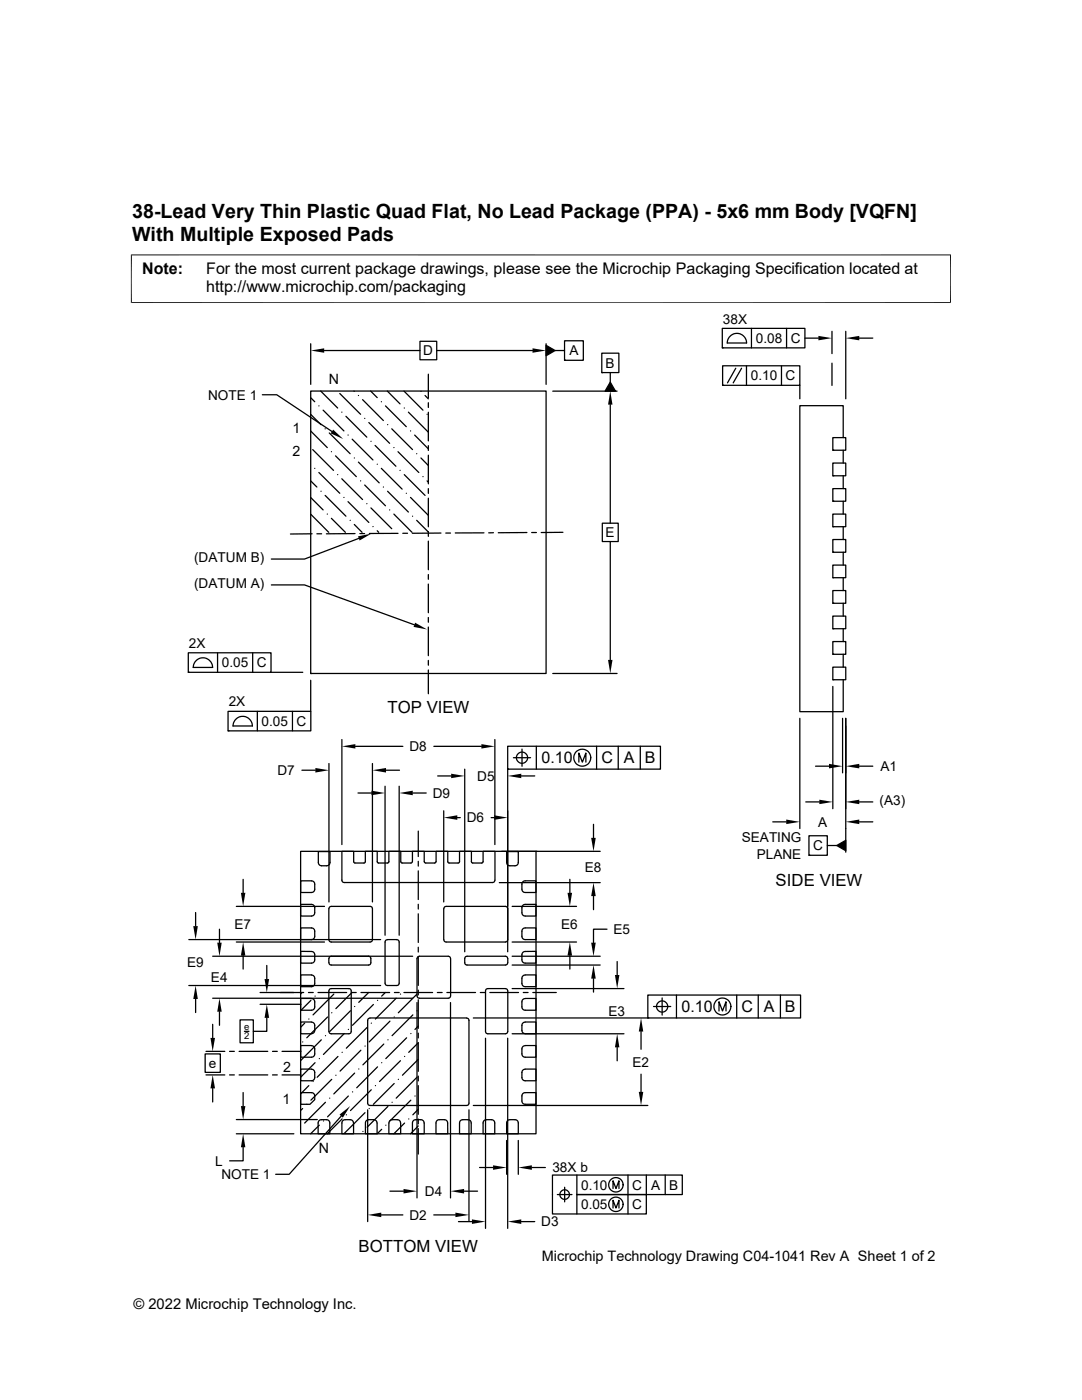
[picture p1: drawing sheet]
<svg xmlns="http://www.w3.org/2000/svg" width="216mm" height="279mm" viewBox="0 0 216 279" stroke-linecap="round" stroke-linejoin="round" font-family="sans-serif">
<g fill="none" stroke="#000" stroke-width=".25">
<path d="M52.3 78.8h2.9l11 7.3M62 79.4l.8 .8M62 68.6v8.1M62 78h47v56.4h-47zM64 78l3.4 3.4M64.7 70h19.1M67.8 78.5l4.1 4.2M70.6 78l.1 .1M71.5 78.9h.1M72.3 79.8l4.2 4.1M74 78l1.3 1.4M77.3 78l2.5 2.6"/>
<path d="M80.6 78l3.8 3.9M83.8 68.1h3.3v3.7h-3.3zM84 78.1h.1M84.8 78.9l.7 .7M85.5 74.7v4.7M87.1 70h19.2M109 68.9l1.8 1.1-1.8 1zM109 68.6v8.1M110.3 78.1h12.8M110.8 70h1.8M112.6 68h3.8v3.9h-3.8zM112.6 71.9h.1"/>
<path d="M120.1 70.5h3.4v3.9h-3.4zM120.1 74.4h.1M121.8 76.3l1 1.8h-2.1zM121.8 74.4v1.9M144.1 65.5h16.5v3.9h-16.5zM144.1 69.4h.1M144.2 73h15.4v3.9h-15.4zM144.2 76.9h.1M145.7 67.1a1.91 1.91 0 0 1 2.1-.4 1.91 1.91 0 0 1 1.2 1.8h-3.9l.1-.6zM146.8 73.5l-1.6 2.9M148 73.5l-1.7 2.9M148.9 73v3.9"/>
<path d="M149.9 65.5v3.9M155.9 73v3.9M157 65.5v3.9M159.6 76.9v2.7M160.6 67.5h2.7M166 66.1v4.5M166 72.5v4.4M168.8 66.1v13.5M171.4 67.5h2.8M62 82.7l2.1 2.1M62 86l3.3 3.3M62 99.3l2.5 2.5"/>
<path d="M62 96l1.2 1.2M62.4 89.7l4.1 4.2M62.8 93.5h.1M63.6 81h.1M63.6 94.3l4.2 4.1M64.1 98h.1M64.5 81.9l4.1 4.1M64.9 85.6h.1M64.9 98.9l4.1 4.1M65.7 86.4l4.2 4.2M66.1 90.1h.1M67 91l4.1 4.1"/>
<path d="M67.4 94.7h.1M68.2 95.5l4.1 4.2M68.2 82.3h.1M68.6 99.3h.1M69 83.1l4.2 4.1M69.4 86.8h.1M70.3 87.7l4.1 4.1M70.7 91.4h.1M71.5 92.2l4.2 4.2M71.9 96h.1M72.8 96.8l4.1 4.1M72.8 83.5h.1"/>
<path d="M73.6 84.3l4.1 4.2M74 88.1h.1M74.8 88.9l4.2 4.1M75.3 92.6h.1M76.1 93.5l4.1 4.1M76.1 80.2h.1M76.5 97.2h.1M76.9 81l4.2 4.2M77.3 98l4.2 4.2M77.3 84.8h.1M78.2 85.6l4.1 4.1M78.6 89.3h.1"/>
<path d="M79.4 90.1l4.2 4.2M79.8 93.9h.1M80.7 94.7l4.1 4.2M80.7 81.4h.1M81.1 98.4h.1M81.5 82.3l4 4M81.9 99.3l3.6 3.5M81.9 86h.1M82.7 86.8l2.8 2.8M83.1 90.6h.1M84 91.4l1.5 1.5M84.4 95.1h.1"/>
<path d="M85.2 96l.3 .2M85.2 82.7h.1M85.5 80.4v.9M85.5 82.3v5.7M85.5 88.9v1M85.5 90.8v5.8M85.5 97.5v1M85.5 99.4v5.7M121.8 80.8v23.6M166.2 97.5h2.6v2.5h-2.6zM166.2 92.4h2.6v2.6h-2.6zM166.2 95h.1"/>
<path d="M166.2 87.3h2.6v2.6h-2.6zM166.2 89.9h.1M168.3 87.3v-6.3h-8.7v61h8.7v-6.3M168.3 89.9v2.5M168.3 95v2.5M54.1 116.7h6.7l21.9 8M62 102.6l3.6 3.6M62.3 106.5l-4.3 .1M63.2 106.5h1M65.3 102.6h.1M66.1 103.4l2.8 2.8M69.4 100.1l4.2 4.2"/>
<path d="M69.9 103.8h.1M70.7 104.7l1.5 1.5M70.8 106.5h-5.7M71.6 107.4l-10.8 4.2h-6.7M71.8 106.5h.9M73.2 100.5h.1M74 101.4l4.2 4.1M74.4 105.1h.1M75.3 105.9l.3 .3M77.7 101.8h.1M78.6 102.6l3.6 3.6M79.4 106.4l-5.7 .1"/>
<path d="M80.4 106.4h.9M82.3 103h.1M83.1 103.8l2.4 2.4M85.5 106.1v.9M85.5 108v5.7M85.5 114.7v.9M85.5 116.6v5.7M88 106.4h-5.7M88.9 106.4h1M96.6 106.3l-5.8 .1M98.5 106.3h-1M105.1 106.3h-5.7"/>
<path d="M106.1 106.3h.9M112.3 106.2l-4.3 .1M120.2 104.4h3.2v3.7h-3.2zM121.8 108.1v23.6M166.2 117.9h2.6v2.5h-2.6zM166.2 112.8h2.6v2.5h-2.6zM166.2 115.3h.1M166.2 107.7h2.6v2.5h-2.6zM166.2 110.2h.1M166.2 102.6h2.6v2.5h-2.6zM166.2 105.1h.1M166.2 100h.1"/>
<path d="M168.3 100v2.6M168.3 105.1v2.6M168.3 110.2v2.6M168.3 115.3v2.6M37.6 130.3h16.5v3.9h-16.5zM37.6 134.2h.1M42.4 133.2a1.93 1.93 0 0 0-1.9-1.9 1.93 1.93 0 0 0-1.9 1.9h3.8M43.4 130.3v3.9M50.4 130.3v3.9M54.1 134.2h6.3M62 135.8v6.2M62 134.4h.1"/>
<path d="M85.5 123.2v1M85.5 125.1v5.8M85.5 131.8v1M85.5 133.7v4.8M110.3 134.4h12.8M166.2 137v24.4M166.2 120.4h.1M166.2 123h2.6v2.5h-2.6zM166.2 125.5h.1M166.2 128h2.6v2.6h-2.6zM166.2 130.6h.1M166.2 133.1h2.6v2.6h-2.6z"/>
<path d="M166.2 135.7h.1M168.3 120.4v2.6M168.3 125.5v2.5M168.3 130.6v2.5M45.5 142h16.5v3.9h-16.5zM45.5 145.9h.1M50.4 144.9a1.93 1.93 0 0 0-2-1.9 1.93 1.93 0 0 0-1.9 1.9h3.9M51.4 142v3.9M58.4 142v3.9M60.2 153.7h2.7M65.6 152.4v27.6M68.2 147.6v21"/>
<path d="M70.9 148.9h9.5M71.4 158.3h2.7M74.3 152.4v27.6M76.8 156.9v29.7M77 153.7h2.7M79.7 156.9v29.7M82.4 158.3h2.6M86.6 148.9h9.5M87.3 154.9h2.7M92.7 153.5v36.4M98.7 147.6v21M101.3 153.5v36.4"/>
<path d="M101.3 148.9h30.5v4.6h-30.5zM101.3 153.5h.1M102.4 151.2h3.5M104 154.9h2.7M104.2 149.5v3.4M107 148.9v4.6M115.5 152.1v-1.8l.7 1.8 .7-1.8v1.8M119 148.9v4.6M123.4 148.9v4.6M127.8 148.9v4.6M159.6 143.4v22M162.7 152.9h2.7"/>
<path d="M168.1 143.4v10.8M168.8 143.4v26.7M171.4 152.9h2.8M48.5 175.5v2.7M60 175.8l2.5 .1 .3 .5-.1 1.4-.6 .3h-2.1zM60 169.9h47v56.4h-47zM63.5 169.9h2.3v2.2l-.2 .6-1.4 .1-.6-.3zM82.3 172l-.2 .2h-1.9l-.2-.2v-2.1h-2.4l-.1 2.2-2 .1-.2-.2v-2.1h-2.4l-.1 2.2-2 .1-.2-.2v-2.1h-2.4v5.9l.1 .2 .4 .1h29.6l.3-.1 .1-.3M82.3 172v-2.1h2.3v2.1l.3 .2 2-.1 .1-2.2h2.3v2.1l.3 .2 2-.1 .1-2.2h2.4v2.1l.2 .2 2-.1 .1-2.2h2.4v5.8M83.5 165.9v5M83.5 171.9v.9M83.5 173.8v5.7"/>
<path d="M88.5 161.8v18.2M91.2 163.2h.6M98 163.2h.6M99.6 176.1h20.2M100.1 169.9h19.7M101.1 169.9h2.3v2.2l-.3 .6-1.4 .1-.5-.3zM104.3 176l.5-.2h2.2v2.3h-2.2l-.5-.2-.2-.4v-1.1zM107 169.9h.1M113.7 175.5v2.7M118.4 164.5v2.7M118.4 178.8v2.7M154.2 164h2.7"/>
<path d="M160.8 160h2.7M161.4 166.8h3.7v3.9h-3.7zM161.4 170.7h.1M165.1 168.7h1.9M167 168.7l1.8-1v2.1zM171.4 160h2.8M171.4 164h2.8M37.7 196.7h38.2M37.7 187.5h38.2M39 182.1v2.7M39 199.4v2.7M42.4 199.2h39.9"/>
<path d="M42.4 190.8h39.9M43.8 185.4v2.7M47.2 188h17.5M47.2 180.9h17.5M48.5 190.7v2.7M51.9 198.1h8.7M53.2 192.7v2.7M60 180.5l2.5 .1 .3 .5-.1 1.4-.6 .3h-2.1zM60 185.2l2.5 .1 .3 .5-.1 1.4-.6 .3h-2.1zM60 189.9l2.5 .1 .3 .5-.1 1.4-.6 .3h-2.1zM60.3 198.1l-.3 .3M61.6 198.1h.9"/>
<path d="M62 199.6l-2 2.1M62.1 194.6h-2.1v2.3h2.1l.5-.2 .2-.4v-1.3l-.3-.3-.4-.1M62.1 199.3h-2.1v2.3h2.1l.5-.2 .2-.4v-1.3l-.3-.3-.4-.1M62.9 198.8h.1M63.5 198.1h5.7M65.6 181.4v6.1M65.6 191.3v.8M65.6 197.8v8M65.6 197.8l.2-.4 .3-.1h3.5l.4 .2 .1 8.3-.1 .4-.4 .1h-3.5l-.3-.1-.2-.4M65.6 181.4l.2-.4 .3-.1h7.8l.3 .1 .1 .4v6.1l-.1 .4-.3 .1h-7.8l-.3-.1-.2-.4M66.1 190.8l-.3 .2-.2 .3M66.6 198.4l-4.1 4.1"/>
<path d="M70.1 198.1h1M70.2 198.1l-3.2 3.2M72 198.1h5.7M73.5 190.8l.4 .2 .1 .3v1l-.1 .2-.4 .1h-7.4l-.3-.1-.2-.4M73.6 198.1l-2 1.9M75.3 199.6h.1M76.9 198.1l-.7 .7M77 187.7l.3-.2h1.9l.3 .2 .1 .2 .1 8.3-.2 .4-.2 .1h-2l-.3-.1-.1-.3-.1-8.3zM78.7 198.1h1M79.1 199.2l-4.2 4.2M79.9 198.4h.1M80.6 198.1h5.7"/>
<path d="M83.2 198.4l-3.7 3.7M83.4 191l.3-.2h5.7l.4 .2 .1 .3v7.5l-.1 .3-.4 .1h-5.7l-.3-.1-.2-.3v-7.5zM83.5 180.5v.9M83.5 182.4v5.7M83.5 189v1M83.5 190.9v5.8M83.5 197.6v1M83.5 199.5v5.7M87.3 198.1h.9M89.2 198.1h5.7M92.9 191l.3-.2h7.6l.4 .2 .1 .2v.9l-.1 .4-.4 .1h-7.6l-.3-.1-.1-.2zM95.8 198.1h1"/>
<path d="M97 197.4l.3-.1h3.5l.4 .2 .1 8.3-.2 .4-3.8 .1-.4-.2v-8.3zM97.7 198.1h5.8M101.3 181.4l-.1-.4-.4-.1h-11.8l-.3 .1-.2 .4 .1 6.1 .2 .4 12 .1 .4-.1 .1-.4M102.2 197.3h22.3M102.2 190.8h17.6M102.2 192.6h17.6M102.2 188h12.8M102.2 180.9h12.8M104.3 180.7l.5-.2h2.2v2.3h-2.2l-.5-.2-.2-.4v-1.1zM104.3 185.4l.5-.2h2.2v2.3h-2.2l-.5-.2-.2-.4v-1.1zM104.3 190.1l.5-.2h2.2v2.3h-2.2l-.5-.2-.2-.4v-1.1zM104.4 198.1h1"/>
<path d="M104.8 194.6h2.2v2.3h-2.2l-.5-.2-.2-.4 .1-1.3 .2-.3 .4-.1M104.8 199.3h2.2v2.3h-2.2l-.5-.2-.2-.4 .1-1.3 .2-.3 .4-.1M106.3 198.1h4.7M113.7 190.7v2.7M118.4 195.3v2.7M121.1 185.4h-2.7v2.7M123.1 191.9v2.7M129.3 198.6h30.4v4.6h-30.4zM132.1 199.2v3.4M135 198.6v4.6M147 198.6v4.6M151.3 198.6v4.6"/>
<path d="M155.7 198.6v4.6M40.9 210.3h3.1v3.7h-3.1zM41.1 209.8h3.8M41.1 214.5h3.8M42.4 204.4v2.7M42.4 217.2v2.7M43.8 201.9v2.7M45.8 209.8h1M45.8 214.5h1M47.7 209.8h5.7M47.7 214.5h5.7M47.9 203.5h2.6v4.6h-2.6z"/>
<path d="M48.5 218v2.7M48.8 205.8h.9M51.9 200.4h8.1M53.2 203.1v2.7h-2.7M54.4 209.8h.9M54.4 214.5h.9M56.3 209.8h3.7M56.3 214.5h3.7M60 208.7l2.5 .1 .3 .5-.1 1.4-.6 .3h-2.1zM60 218.1h2.4l.4 .4v1l-1 .9h-1.8zM60.4 207.9h.1M60.8 204.2l-.8 .8"/>
<path d="M61.6 216.7l-1.6 1.6M61.6 203.4h.1M62.1 213.4h-2.1v2.3l2.4-.1 .4-.3v-1.3M62.1 213.4l.5 .2 .2 .4M62.5 215.8h.1M62.8 205.6l-.2 .5-.5 .2M62.8 205.7v-1.3l-.3-.3-2.5-.1v2.3h2.1M62.9 212.1l-2.9 2.9M63.7 211.3h.1M64.1 207.5l-4.1 4.2M64.9 220l-4.1 4.1M64.9 206.7h.1"/>
<path d="M65.4 203l-4.2 4.1M65.8 219.2h.1M66.2 215.4l-4.2 4.2M66.2 202.1h.1M67 214.6h.1M67.4 210.8l-4.1 4.2M68.3 210h.1M68.7 206.3l-4.2 4.1M69.5 205.4h.1M69.5 218.7l-4.1 4.2M69.9 201.7l-4.1 4.2M70.3 217.9h.1"/>
<path d="M70.8 214.2l-4.2 4.1M70.8 200.9h.1M71.6 213.3h.1M72 209.6l-4.1 4.2M72.8 208.8h.1M73.3 205l-4.2 4.2M73.5 203.3l.3-.1h19.3l.4 .1 .1 .3v16.6l-.1 .3-.4 .1h-19.3l-.3-.1-.1-.3v-16.6zM74.1 204.2h.1M74.1 217.5l-4.2 4.1M74.5 200.5l-4.2 4.1M74.9 216.7h.1M75.3 212.9l-4.1 4.2"/>
<path d="M76.2 212.1h.1M76.6 208.4l-4.2 4.1M77.4 207.5h.1M77.8 203.8l-4.1 4.1M78.2 220h.1M78.7 203h.1M78.7 216.2l-4.2 4.2M79.5 215.4h.1M79.9 211.7l-4.2 4.1M80.7 210.8h.1M81.1 207.1l-4.1 4.2M82 219.6l-4.2 4.1"/>
<path d="M82 206.3h.1M82.4 202.5l-4.2 4.2M82.8 218.7h.1M83.2 200.1v39M83.2 201.7h.1M83.2 215l-4.1 4.2M83.5 206.2v.9M83.5 208.1v5.7M83.5 214.8v.9M83.5 216.7v5.7M83.5 204.8l-.7 .6M83.5 208.1l-1.9 1.9"/>
<path d="M83.5 211.4l-3.2 3.2M89.9 200.1v39M94.4 203.2h34.9M96.9 207.2v38M101.3 207.2v38M102.2 206.3h22.3M104.1 205.6l.2 .5 .5 .2M104.1 205.7l.1-1.3 .2-.3 2.6-.1v2.3h-2.2M104.3 208.9l.5-.2h2.2v2.3h-2.2l-.5-.2-.2-.5v-1zM104.3 218.2l.5-.1h2.2v2.3h-2.2l-.5-.2-.2-.5v-1zM104.8 213.4h2.2v2.3l-2.5-.1-.3-.3-.1-1.3M104.8 213.4l-.5 .2-.2 .4"/>
<path d="M123.1 209v2.7M127.9 205.9v3.5M127.9 214.4v3.5M129.3 203.2h.1M130.4 200.9h3.4M143.5 201.8v-1.9l.7 1.9 .7-1.9v1.9M47.2 223.4h16.1M47.2 226.3h11.4M48.5 229v2.7h-2.7M60.4 221.2l-.4 .4M61.2 220.4h.1M63.7 223.6l.4-.1h1.1l.4 .1 .2 .5v2.2h-2.3v-2.2z"/>
<path d="M63.7 224.6l-1.7 1.7M64.5 223.7h.1M68.1 222.8l-10.4 11.6h-2.7M68.3 223.3l-3 3M68.4 223.6l.5-.1h1l.4 .1 .2 .5v2.2h-2.3v-2.2zM69.1 222.5h.1M72.4 225.8h.1M72.8 222.1l-4.1 4.1M73.1 223.6l.5-.1h1l.4 .1 .2 .5v2.2h-2.3v-2.2zM73.4 221.5v22.3M73.7 221.2h.1M76.2 225.4l-.9 .9"/>
<path d="M77 224.6h.1M77.4 220.8l-4.1 4.2M77.8 237.7h2.7M79.9 224.1l-.1-.3-.3-.3h-1.2l-.5 .1-.2 .5v2.2h2.3v-2.2M80.7 224.1l-2.1 2.2M81.6 223.3h.1M83.5 223.3v1M83.5 225.2v5.1M83.5 224.7l-1.6 1.6M83.5 221.4l-1.1 1.1M84.6 224.1l-.1-.3-.3-.3h-1.2l-.5 .1-.2 .5v2.2h2.3v-2.2M87.2 223.6l.5-.1h1l.4 .1 .2 .5v2.2h-2.3v-2.2z"/>
<path d="M91.9 223.6l.5-.1h1l.4 .1 .2 .5v2.2h-2.3v-2.2zM92.6 237.7h2.7M93.6 221.5v22.3M94.4 220.6h34.9M95.7 233h2.7M96.6 223.6l.4-.1h1.1l.4 .1 .2 .5v2.2h-2.3v-2.2zM101.1 227.6v6.8M101.3 223.6l.4-.1h1.1l.4 .1 .2 .5v2.2h-2.3v-2.2zM103.4 227.6v6.8M106.1 233h2.7M111.2 238.4h2.9M112.7 236.9v3"/>
<path d="M115.1 234.5v3.9h13.9v3.9h-18.8v-7.8h25.9v3.9h-21v3.9M122.3 237.2v-1.6l.6 1.6 .6-1.6v1.6M125.3 234.5v7.8M129 234.5v3.9M132.7 234.5v3.9M76.1 242.5h4.3M86.6 242.5h4.3M91.5 243.8h2.7M104 243.8h2.7M122.3 241.1v-1.6l.6 1.6 .6-1.6v1.6"/>
<circle cx="104.2" cy="151.2" r="1.12"/>
<circle cx="116.2" cy="151.2" r="1.69"/>
<circle cx="132.1" cy="200.9" r="1.12"/>
<circle cx="144.1" cy="200.9" r="1.69"/>
<circle cx="112.7" cy="238.4" r=".96"/>
<circle cx="122.9" cy="236.5" r="1.44"/>
<circle cx="122.9" cy="240.3" r="1.44"/>
</g>
<g fill="#000">
<path d="M62 70l2.7-.5v.9zM106.3 69.5l2.7 .5-2.7 .4zM109 68.9l1.8 1.1-1.8 1zM121.8 76.3l1 1.8h-2.1zM163.3 67l2.7 .5-2.7 .4zM168.8 67.5l2.6-.5v.9zM66.5 85.7l2 1.9-2.5-1.1zM121.8 78.1l.4 2.7h-.9zM71.4 107l2.7-.5-2.3 1.4zM82.8 124.3l2.4 1.3-2.7-.5zM121.3 131.7h.9l-.4 2.7zM62.9 153.3l2.7 .4-2.7 .5z"/>
<path d="M68.2 148.9l2.7-.4v.9zM74.1 157.8l2.7 .5-2.7 .4zM74.3 153.7l2.7-.4v.9zM79.7 158.3l2.7-.5v.9zM90 154.4l2.7 .5-2.7 .4zM96.1 148.5l2.6 .4-2.6 .5zM101.3 154.9l2.7-.5v.9zM163.5 159.6l2.7 .4-2.7 .5zM165.4 152.4l2.7 .5-2.7 .5zM168.8 152.9l2.6-.5v1zM168.8 160l2.6-.4v.9zM48.1 178.2h.9l-.5 2.7z"/>
<path d="M88.5 163.2l2.7-.5v.9zM98.6 162.7l2.7 .5-2.7 .4zM113.2 178.2h1l-.5 2.7zM118.4 176.1l.5 2.7h-.9zM118 167.2h.9l-.5 2.7zM156.9 163.6l2.7 .4-2.7 .5zM167 168.7l1.8-1v2.1zM168.8 164l2.6-.4v.9zM38.6 184.8h.9l-.5 2.7zM39 196.7l.5 2.7h-.9zM43.3 188.1h.9l-.4 2.7zM48.5 188l.5 2.7h-.9z"/>
<path d="M52.8 195.4h.9l-.5 2.7zM113.7 188l.5 2.7h-1zM118.4 192.6l.5 2.7h-.9zM118 188.1h.9l-.5 2.7zM122.7 194.6h.9l-.5 2.7zM42 207.1h.9l-.5 2.7zM42.4 214.5l.5 2.7h-.9zM43.8 199.2l.4 2.7h-.9zM53.2 200.4l.5 2.7h-.9zM123.1 206.3l.5 2.7h-.9zM127.9 203.2l.5 2.7h-.9zM127.5 217.9h.9l-.5 2.7z"/>
<path d="M48.1 220.7h.9l-.5 2.7zM48.5 226.3l.5 2.7h-.9zM67.8 222.4l2.1-1.7-1.5 2.4zM80.5 237.3l2.7 .4-2.7 .5zM89.9 237.7l2.7-.4v.9zM98.4 232.6l2.7 .4-2.7 .5zM103.4 233l2.7-.4v.9zM73.4 242.5l2.7-.5v.9zM90.9 242l2.7 .5-2.7 .4zM94.2 243.4l2.7 .4-2.7 .5zM101.3 243.8l2.7-.4v.9z"/>
</g>
<path d="M26.1 50.9h163.7M26.2 50.8v9.7M189.7 50.8v9.7M26.1 60.4h163.7" fill="none" stroke="#000" stroke-width=".2"/>
<g font-size="3.9">
<text x="26.4" y="43.5">38-Lead Very Thin Plastic Quad Flat, No Lead Package (PPA) - 5x6 mm Body [VQFN]</text>
<text x="26.4" y="48">With Multiple Exposed Pads</text>
</g>
<g font-size="3.3">
<text x="77.3" y="142.3">TOP VIEW</text>
<text x="154.8" y="176.8">SIDE VIEW</text>
<text x="71.6" y="249.8">BOTTOM VIEW</text>
</g>
<g font-size="3.2">
<text x="28.4" y="54.6">Note:</text>
<text x="41.1" y="58.3">http://www.microchip.com/packaging</text>
<text x="41.1" y="54.6">For the most current package drawings, please see the Microchip Packaging Specification located at</text>
<text x="108" y="152.4">0.10</text>
<text x="120" y="152.4">C</text>
<text x="124.5" y="152.4">A</text>
<text x="128.7" y="152.4">B</text>
<text x="136" y="202">0.10</text>
<text x="148" y="202">C</text>
<text x="152.4" y="202">A</text>
<text x="156.6" y="202">B</text>
</g>
<g font-size="2.9">
<text x="108.1" y="251.7">Microchip Technology Drawing C04-1041 Rev A Sheet 1 of 2</text>
<text x="26.6" y="261.3">© 2022 Microchip Technology Inc.</text>
</g>
<g font-size="2.8">
<text x="65.6" y="76.5">N</text>
<text x="58.4" y="86.4">1</text>
<text x="58.4" y="91.1">2</text>
<text x="56.5" y="214">2</text>
<text x="56.4" y="220.2">1</text>
<text x="63.6" y="230">N</text>
</g>
<g font-size="2.7">
<text x="144.3" y="64.6">38X</text>
<text x="84.5" y="70.9">D</text>
<text x="113.6" y="70.9">A</text>
<text x="150.8" y="68.4">0.08</text>
<text x="157.8" y="68.5">C</text>
<text x="120.8" y="73.4">B</text>
<text x="149.8" y="75.9">0.10</text>
<text x="156.8" y="75.9">C</text>
<text x="41.5" y="79.7">NOTE 1</text>
<text x="120.8" y="107.2">E</text>
<text x="38.7" y="112.2">(DATUM B)</text>
<text x="38.7" y="117.4">(DATUM A)</text>
<text x="37.7" y="129.3">2X</text>
<text x="44.3" y="133.2">0.05</text>
<text x="51.2" y="133.2">C</text>
<text x="45.6" y="141">2X</text>
<text x="52.2" y="144.9">0.05</text>
<text x="59.2" y="144.9">C</text>
<text x="81.7" y="149.9">D8</text>
<text x="55.4" y="154.7">D7</text>
<text x="95.2" y="155.8">D5</text>
<text x="175.7" y="153.9">A1</text>
<text x="86.4" y="159.2">D9</text>
<text x="175.5" y="160.7">(A3)</text>
<text x="93.2" y="164.1">D6</text>
<text x="163.3" y="165">A</text>
<text x="116.7" y="174">E8</text>
<text x="148" y="168.1">SEATING</text>
<text x="151" y="171.3">PLANE</text>
<text x="162.2" y="169.7">C</text>
<text x="46.8" y="185.4">E7</text>
<text x="112" y="185.4">E6</text>
<text x="122.4" y="186.4">E5</text>
<text x="37.3" y="193.1">E9</text>
<text x="42.1" y="196">E4</text>
<text x="121.4" y="202.8">E3</text>
<text x="41.7" y="213.1">e</text>
<text x="126.2" y="212.9">E2</text>
<text x="42.9" y="232.6">L</text>
<text x="110.2" y="234">38X b</text>
<text x="44.2" y="235.3">NOTE 1</text>
<text x="84.8" y="238.7">D4</text>
<text x="116" y="237.4">0.10</text>
<text x="126.2" y="237.4">C</text>
<text x="129.9" y="237.4">A</text>
<text x="133.5" y="237.4">B</text>
<text x="81.7" y="243.4">D2</text>
<text x="108" y="244.8">D3</text>
<text x="116" y="241.3">0.05</text>
<text x="126.2" y="241.3">C</text>
</g>
<g font-size="1.9">
<text x="48.7" y="205.6">e</text>
<text x="48.7" y="207.4">2</text>
</g>
</svg>
